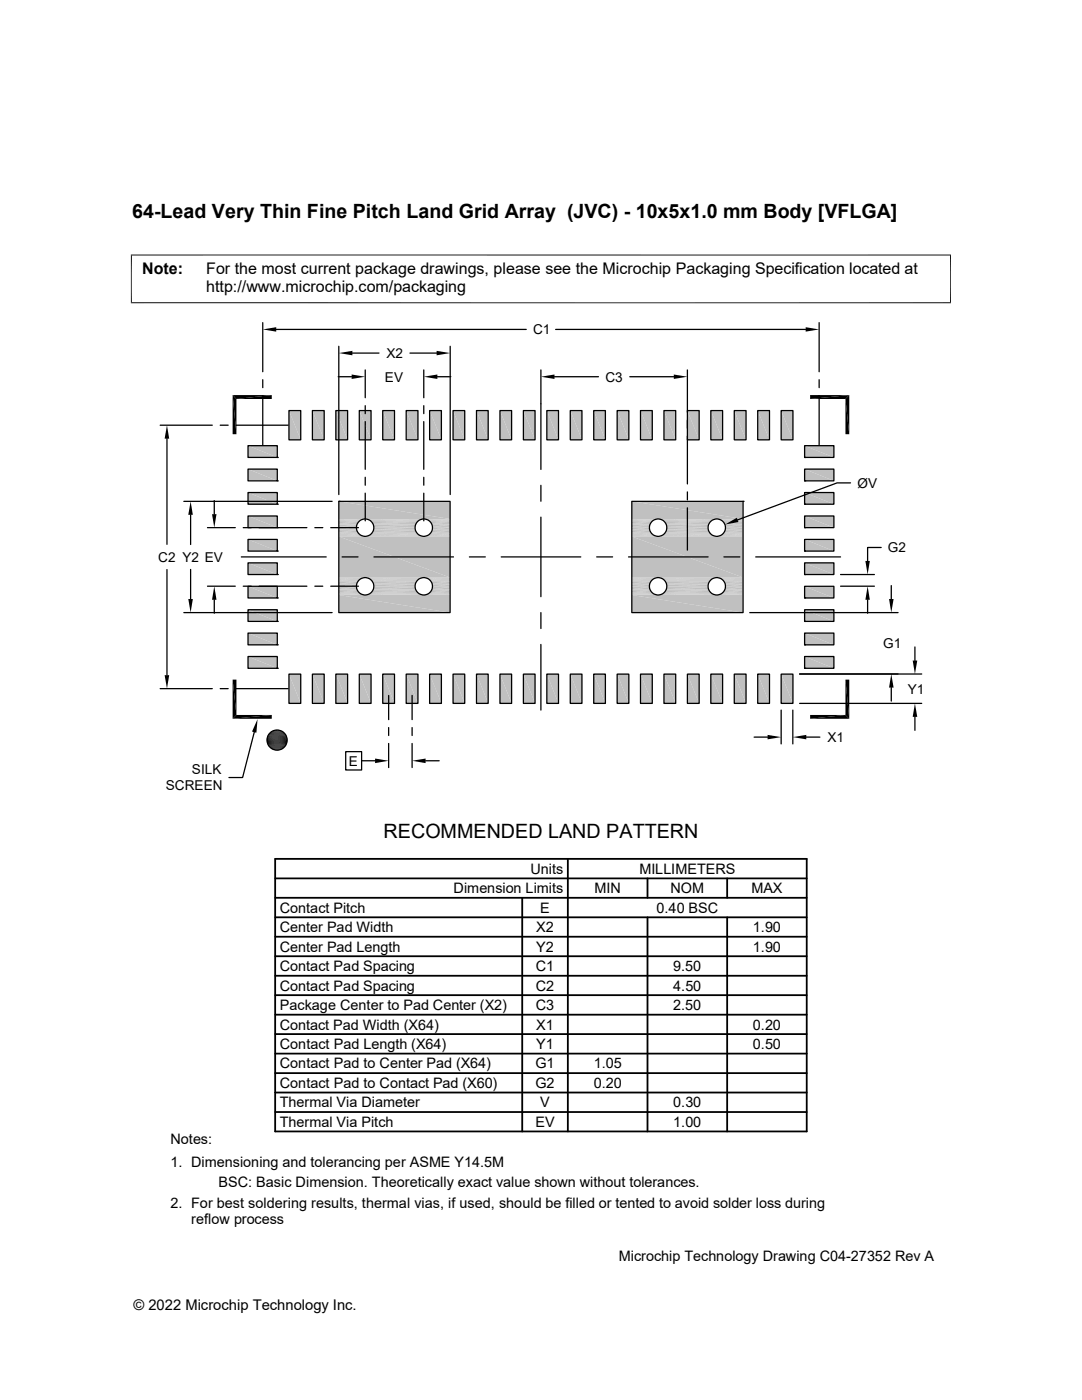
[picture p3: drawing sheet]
<svg xmlns="http://www.w3.org/2000/svg" width="216mm" height="279mm" viewBox="0 0 216 279" stroke-linecap="round" stroke-linejoin="round" font-family="sans-serif">
<g fill="#c0c0c0">
<path d="M155.9 81.9l2.3 5.9h-2.3z"/>
<path d="M155.9 81.9h2.3v5.9z"/>
<path d="M151.2 81.9l2.3 5.9h-2.3z"/>
<path d="M151.2 81.9h2.3v5.9z"/>
<path d="M146.5 81.9l2.4 5.9h-2.4z"/>
<path d="M146.5 81.9h2.4v5.9z"/>
<path d="M141.8 81.9l2.4 5.9h-2.4z"/>
<path d="M141.8 81.9h2.4v5.9z"/>
<path d="M137.2 81.9l2.3 5.9h-2.3z"/>
<path d="M137.2 81.9h2.3v5.9z"/>
<path d="M132.5 81.9l2.3 5.9h-2.3z"/>
<path d="M132.5 81.9h2.3v5.9z"/>
<path d="M127.8 81.9l2.4 5.9h-2.4z"/>
<path d="M127.8 81.9h2.4v5.9z"/>
<path d="M123.1 81.9l2.4 5.9h-2.4z"/>
<path d="M123.1 81.9h2.4v5.9z"/>
<path d="M118.5 81.9l2.3 5.9h-2.3z"/>
<path d="M118.5 81.9h2.3v5.9z"/>
<path d="M113.8 81.9l2.3 5.9h-2.3z"/>
<path d="M113.8 81.9h2.3v5.9z"/>
<path d="M109.1 81.9l2.3 5.9h-2.3z"/>
<path d="M109.1 81.9h2.3v5.9z"/>
<path d="M104.4 81.9l2.4 5.9h-2.4z"/>
<path d="M104.4 81.9h2.4v5.9z"/>
<path d="M99.8 81.9l2.3 5.9h-2.3z"/>
<path d="M99.8 81.9h2.3v5.9z"/>
<path d="M95.1 81.9l2.3 5.9h-2.3z"/>
<path d="M95.1 81.9h2.3v5.9z"/>
<path d="M90.4 81.9l2.3 5.9h-2.3z"/>
<path d="M90.4 81.9h2.3v5.9z"/>
<path d="M85.7 81.9l2.4 5.9h-2.4z"/>
<path d="M85.7 81.9h2.4v5.9z"/>
<path d="M81 81.9l2.4 5.9h-2.4z"/>
<path d="M81 81.9h2.4v5.9z"/>
<path d="M76.4 81.9l2.3 5.9h-2.3z"/>
<path d="M76.4 81.9h2.3v5.9z"/>
<path d="M71.7 81.9l2.3 5.9h-2.3z"/>
<path d="M71.7 81.9h2.3v5.9z"/>
<path d="M67 81.9l2.4 5.9h-2.4z"/>
<path d="M67 81.9h2.4v5.9z"/>
<path d="M62.3 81.9l2.4 5.9h-2.4z"/>
<path d="M62.3 81.9h2.4v5.9z"/>
<path d="M57.7 81.9l2.3 5.9h-2.3z"/>
<path d="M57.7 81.9h2.3v5.9z"/>
<path d="M160.5 88.9l5.9 2.4h-5.9z"/>
<path d="M160.5 88.9h5.9v2.4z"/>
<path d="M49.5 88.9l5.8 2.4h-5.8z"/>
<path d="M49.5 88.9h5.8v2.4z"/>
<path d="M160.5 93.6l5.9 2.4h-5.9z"/>
<path d="M160.5 93.6h5.9v2.4z"/>
<path d="M49.5 93.6l5.8 2.4h-5.8z"/>
<path d="M49.5 93.6h5.8v2.4z"/>
<path d="M160.5 98.3l5.9 2.3h-5.9z"/>
<path d="M160.5 98.3h5.9v2.3z"/>
<path d="M49.5 98.3l5.8 2.3h-5.8z"/>
<path d="M49.5 98.3h5.8v2.3z"/>
<path d="M160.5 103l5.9 2.3h-5.9z"/>
<path d="M160.5 103h5.9v2.3z"/>
<path d="M49.5 103l5.8 2.3h-5.8z"/>
<path d="M49.5 103h5.8v2.3z"/>
<path d="M160.5 107.7l5.9 2.3h-5.9z"/>
<path d="M160.5 107.7h5.9v2.3z"/>
<path d="M49.5 107.7l5.8 2.3h-5.8z"/>
<path d="M49.5 107.7h5.8v2.3z"/>
<path d="M160.5 112.3l5.9 2.4h-5.9z"/>
<path d="M160.5 112.3h5.9v2.4z"/>
<path d="M49.5 112.3l5.8 2.4h-5.8z"/>
<path d="M49.5 112.3h5.8v2.4z"/>
<path d="M160.5 117l5.9 2.3h-5.9z"/>
<path d="M160.5 117h5.9v2.3z"/>
<path d="M49.5 117l5.8 2.3h-5.8z"/>
<path d="M49.5 117h5.8v2.3z"/>
<path d="M160.5 121.7l5.9 2.3h-5.9z"/>
<path d="M160.5 121.7h5.9v2.3z"/>
<path d="M49.5 121.7l5.8 2.3h-5.8z"/>
<path d="M49.5 121.7h5.8v2.3z"/>
<path d="M160.5 126.3l5.9 2.4h-5.9z"/>
<path d="M160.5 126.3h5.9v2.4z"/>
<path d="M49.5 126.3l5.8 2.4h-5.8z"/>
<path d="M49.5 126.3h5.8v2.4z"/>
<path d="M160.5 131l5.9 2.4h-5.9z"/>
<path d="M160.5 131h5.9v2.4z"/>
<path d="M49.5 131l5.8 2.4h-5.8z"/>
<path d="M49.5 131h5.8v2.4z"/>
<path d="M155.9 134.5l2.3 5.9h-2.3z"/>
<path d="M155.9 134.5h2.3v5.9z"/>
<path d="M151.2 134.5l2.3 5.9h-2.3z"/>
<path d="M151.2 134.5h2.3v5.9z"/>
<path d="M146.5 134.5l2.4 5.9h-2.4z"/>
<path d="M146.5 134.5h2.4v5.9z"/>
<path d="M141.8 134.5l2.4 5.9h-2.4z"/>
<path d="M141.8 134.5h2.4v5.9z"/>
<path d="M137.2 134.5l2.3 5.9h-2.3z"/>
<path d="M137.2 134.5h2.3v5.9z"/>
<path d="M132.5 134.5l2.3 5.9h-2.3z"/>
<path d="M132.5 134.5h2.3v5.9z"/>
<path d="M127.8 134.5l2.4 5.9h-2.4z"/>
<path d="M127.8 134.5h2.4v5.9z"/>
<path d="M123.1 134.5l2.4 5.9h-2.4z"/>
<path d="M123.1 134.5h2.4v5.9z"/>
<path d="M118.5 134.5l2.3 5.9h-2.3z"/>
<path d="M118.5 134.5h2.3v5.9z"/>
<path d="M113.8 134.5l2.3 5.9h-2.3z"/>
<path d="M113.8 134.5h2.3v5.9z"/>
<path d="M109.1 134.5l2.3 5.9h-2.3z"/>
<path d="M109.1 134.5h2.3v5.9z"/>
<path d="M104.4 134.5l2.4 5.9h-2.4z"/>
<path d="M104.4 134.5h2.4v5.9z"/>
<path d="M99.8 134.5l2.3 5.9h-2.3z"/>
<path d="M99.8 134.5h2.3v5.9z"/>
<path d="M95.1 134.5l2.3 5.9h-2.3z"/>
<path d="M95.1 134.5h2.3v5.9z"/>
<path d="M90.4 134.5l2.3 5.9h-2.3z"/>
<path d="M90.4 134.5h2.3v5.9z"/>
<path d="M85.7 134.5l2.4 5.9h-2.4z"/>
<path d="M85.7 134.5h2.4v5.9z"/>
<path d="M81 134.5l2.4 5.9h-2.4z"/>
<path d="M81 134.5h2.4v5.9z"/>
<path d="M76.4 134.5l2.3 5.9h-2.3z"/>
<path d="M76.4 134.5h2.3v5.9z"/>
<path d="M71.7 134.5l2.3 5.9h-2.3z"/>
<path d="M71.7 134.5h2.3v5.9z"/>
<path d="M67 134.5l2.4 5.9h-2.4z"/>
<path d="M67 134.5h2.4v5.9z"/>
<path d="M62.3 134.5l2.4 5.9h-2.4z"/>
<path d="M62.3 134.5h2.4v5.9z"/>
<path d="M57.7 134.5l2.3 5.9h-2.3z"/>
<path d="M57.7 134.5h2.3v5.9z"/>
<path d="M126.1 100.1l22.2 3.5h-22.2z"/>
<path d="M126.1 100.1h22.2v3.5z"/>
<path d="M67.6 100.1l22.2 3.5h-22.2z"/>
<path d="M67.6 100.1h22.2v3.5z"/>
</g>
<g fill="none" stroke="#c0c0c0" stroke-width=".2">
<path d="M67.6 103.6h5.1M67.6 103.7h4.8M67.6 103.8h4.5M67.6 106.8h4.5M67.6 106.9h4.8M67.6 107h5.1M73 107h11.4M73 103.6h11.4M73.3 103.7h10.8M73.3 106.9h10.8M73.6 106.8h10.2M73.6 103.8h10.2"/>
<path d="M84.7 103.6h5.1M84.7 107h5.1M85 106.9h4.8M85 103.7h4.8M85.3 106.8h4.5M85.3 103.8h4.5M126.1 103.6h5.1M126.1 103.7h4.8M126.1 103.8h4.4M126.1 106.8h4.4M126.1 106.9h4.8M126.1 107h5.1"/>
<path d="M131.5 107h11.4M131.5 103.6h11.4M131.8 106.9h10.7M131.8 103.7h10.7M132.1 106.8h10.1M132.1 103.8h10.1M143.2 107h5.1M143.2 103.6h5.1M143.5 106.9h4.8M143.5 103.7h4.8M143.8 106.8h4.5M143.8 103.8h4.5"/>
</g>
<path d="M67.6 104h4.2M73.9 104h9.6M85.6 104h4.2M126.1 104h4.2M132.4 104h9.6M144.1 104h4.2" fill="none" stroke="#c0c0c0" stroke-width=".23"/>
<path d="M67.6 104.3h4M67.6 106.4h4M74.2 106.4h9.1M74.2 104.3h9.1M85.9 106.4h3.9M85.9 104.3h3.9M126.1 104.3h3.9M126.1 106.4h3.9M132.6 104.3h9.1M132.6 106.4h9.1M144.3 104.3h4M144.3 106.4h4" fill="none" stroke="#c0c0c0" stroke-width=".25"/>
<path d="M67.6 104.5h3.8M74.4 104.5h8.7M86 104.5h3.8M126.1 104.5h3.7M132.8 104.5h8.7M144.5 104.5h3.8" fill="none" stroke="#c0c0c0" stroke-width=".28"/>
<path d="M67.6 104.8h3.6M67.6 105.1h3.5M74.5 104.8h8.4M74.6 105.1h8.2M86.2 104.8h3.6M86.3 105.1h3.5M126.1 104.8h3.6M126.1 105.1h3.5M132.9 104.8h8.5M133.1 105.1h8.2M144.7 104.8h3.6M144.7 105.1h3.6" fill="none" stroke="#c0c0c0" stroke-width=".32"/>
<path d="M67.6 105.5h3.5M74.6 105.5h8.2M86.3 105.5h3.5M126.1 105.5h3.5M133.1 105.5h8.2M144.7 105.5h3.6" fill="none" stroke="#c0c0c0" stroke-width=".34"/>
<path d="M67.6 105.8h3.6M67.6 106.1h3.8M74.4 106.1h8.7M74.5 105.8h8.4M86 106.1h3.8M86.2 105.8h3.6M126.1 105.8h3.6M126.1 106.1h3.7M132.8 106.1h8.7M132.9 105.8h8.5M144.5 106.1h3.8M144.7 105.8h3.6" fill="none" stroke="#c0c0c0" stroke-width=".3"/>
<path d="M67.6 106.6h4.2M73.9 106.6h9.6M85.6 106.6h4.2M126.1 106.6h4.2M132.4 106.6h9.6M144.1 106.6h4.2" fill="none" stroke="#c0c0c0" stroke-width=".21"/>
<g fill="#c0c0c0">
<path d="M126.1 107.1l22.2 8.2h-22.2z"/>
<path d="M126.1 107.1h22.2v8.2z"/>
<path d="M67.6 107.1l22.2 8.2h-22.2z"/>
<path d="M67.6 107.1h22.2v8.2z"/>
</g>
<g fill="none" stroke="#c0c0c0" stroke-width=".2">
<path d="M67.6 115.3h5.1M67.6 115.4h4.8M67.6 115.5h4.5M67.6 118.5h4.5M67.6 118.6h4.8M67.6 118.7h5.1M73 118.7h11.4M73 115.3h11.4M73.3 115.4h10.8M73.3 118.6h10.8M73.6 118.5h10.2M73.6 115.5h10.2"/>
<path d="M84.7 115.3h5.1M84.7 118.7h5.1M85 118.6h4.8M85 115.4h4.8M85.3 118.5h4.5M85.3 115.5h4.5M126.1 115.3h5.1M126.1 115.4h4.8M126.1 115.5h4.4M126.1 118.5h4.4M126.1 118.6h4.8M126.1 118.7h5.1"/>
<path d="M131.5 118.7h11.4M131.5 115.3h11.4M131.8 118.6h10.7M131.8 115.4h10.7M132.1 118.5h10.1M132.1 115.5h10.1M143.2 118.7h5.1M143.2 115.3h5.1M143.5 118.6h4.8M143.5 115.4h4.8M143.8 118.5h4.5M143.8 115.5h4.5"/>
</g>
<path d="M67.6 115.7h4.2M73.9 115.7h9.6M85.6 115.7h4.2M126.1 115.7h4.2M132.4 115.7h9.6M144.1 115.7h4.2" fill="none" stroke="#c0c0c0" stroke-width=".21"/>
<path d="M67.6 116h4M67.6 118h4M74.2 118h9.1M74.2 116h9.1M85.9 118h3.9M85.9 116h3.9M126.1 116h3.9M126.1 118h3.9M132.6 116h9.1M132.6 118h9.1M144.3 116h4M144.3 118h4" fill="none" stroke="#c0c0c0" stroke-width=".25"/>
<path d="M67.6 116.2h3.8M67.6 116.5h3.6M74.4 116.2h8.7M74.5 116.5h8.4M86 116.2h3.8M86.2 116.5h3.6M126.1 116.2h3.7M126.1 116.5h3.6M132.8 116.2h8.7M132.9 116.5h8.5M144.5 116.2h3.8M144.7 116.5h3.6" fill="none" stroke="#c0c0c0" stroke-width=".3"/>
<path d="M67.6 116.8h3.5M74.6 116.8h8.2M86.3 116.8h3.5M126.1 116.8h3.5M133.1 116.8h8.2M144.7 116.8h3.6" fill="none" stroke="#c0c0c0" stroke-width=".34"/>
<path d="M67.6 117.2h3.5M67.6 117.5h3.6M74.5 117.5h8.4M74.6 117.2h8.2M86.2 117.5h3.6M86.3 117.2h3.5M126.1 117.2h3.5M126.1 117.5h3.6M132.9 117.5h8.5M133.1 117.2h8.2M144.7 117.5h3.6M144.7 117.2h3.6" fill="none" stroke="#c0c0c0" stroke-width=".32"/>
<path d="M67.6 117.8h3.8M74.4 117.8h8.7M86 117.8h3.8M126.1 117.8h3.7M132.8 117.8h8.7M144.5 117.8h3.8" fill="none" stroke="#c0c0c0" stroke-width=".28"/>
<path d="M67.6 118.3h4.2M73.9 118.3h9.6M85.6 118.3h4.2M126.1 118.3h4.2M132.4 118.3h9.6M144.1 118.3h4.2" fill="none" stroke="#c0c0c0" stroke-width=".23"/>
<g fill="#c0c0c0">
<path d="M126.1 118.7l22.2 3.6h-22.2z"/>
<path d="M126.1 118.7h22.2v3.6z"/>
<path d="M67.6 118.7l22.2 3.6h-22.2z"/>
<path d="M67.6 118.7h22.2v3.6z"/>
</g>
<g fill="none" stroke="#000" stroke-width=".25">
<path d="M52.4 64.4v9.8M52.4 75.8v1.6M52.4 79v9.8M55.1 65.7h49.9M67.5 75.2h2.7M67.6 69.1v29.6M70.3 70.5h5.3M72.9 73.8v5.6M81.8 70.5h5.3M84.6 73.8v5.6M87.3 75.2h2.7M89.8 69.1v29.6"/>
<path d="M107.9 73.8v19.9M110.6 75.2h8.8M110.9 65.7h49.9M125.7 75.2h8.8M137.2 73.8v8.5M163.4 64.4v9.8M163.4 75.8v1.6M163.4 79v9.8M32 84.9h10.4M33.3 87.5v21.1M42.8 99.9v2.7M43.9 84.9h1.6"/>
<path d="M47.1 84.9h10.4M49.5 98.3h5.8v2.3h-5.8zM49.5 93.6h5.8v2.4h-5.8zM49.5 88.9h5.8v2.4h-5.8zM55.3 96h.1M55.3 91.3h.1M57.7 81.9h2.3v5.9h-2.3zM62.3 81.9h2.4v5.9h-2.4zM67 81.9h2.4v5.9h-2.4zM71.7 81.9h2.3v5.9h-2.3zM72.9 81v1.5M72.9 84.1v9.6"/>
<path d="M72.9 95.2v1.6M72.9 98.4v5.5M76.4 81.9h2.3v5.9h-2.3zM81 81.9h2.4v5.9h-2.4zM84.6 81v1.5M84.6 84.1v9.6M84.6 95.2v1.6M84.6 98.4v5.5M85.7 81.9h2.4v5.9h-2.4zM90.4 81.9h2.3v5.9h-2.3zM95.1 81.9h2.3v5.9h-2.3zM99.8 81.9h2.3v5.9h-2.3z"/>
<path d="M104.4 81.9h2.4v5.9h-2.4zM107.9 96.9v3.1M109.1 81.9h2.3v5.9h-2.3zM113.8 81.9h2.3v5.9h-2.3zM118.5 81.9h2.3v5.9h-2.3zM123.1 81.9h2.4v5.9h-2.4zM127.8 81.9h2.4v5.9h-2.4zM132.5 81.9h2.3v5.9h-2.3zM137.2 83.9v1.6M137.2 87.1v9.5M137.2 98.2v1.6M137.2 81.9h2.3v5.9h-2.3z"/>
<path d="M141.8 81.9h2.4v5.9h-2.4zM146.5 81.9h2.4v5.9h-2.4zM151.2 81.9h2.3v5.9h-2.3zM155.9 81.9h2.3v5.9h-2.3zM160.5 98.3h5.9v2.3h-5.9zM160.5 93.6h5.9v2.4h-5.9zM160.5 96h.1M160.5 88.9h5.9v2.4h-5.9zM160.5 91.3h.1M169.7 96.4h-2.7l-19.8 7.4M33.3 113.7v21M36.7 100.1h29.6"/>
<path d="M38 102.7v6M38 113.6v5.9M41.4 117h5.5M41.4 105.3h5.5M42.8 119.7v2.7M48.2 111.1h16.9M48.5 117h1.6M48.5 105.3h1.6M49.5 117h5.8v2.3h-5.8zM49.5 112.3h5.8v2.4h-5.8zM49.5 107.7h5.8v2.3h-5.8zM49.5 103h5.8v2.3h-5.8z"/>
<path d="M51.7 117h9.5M51.7 105.3h9.5M55.3 119.3h.1M55.3 114.7h.1M55.3 110h.1M55.3 105.3h.1M55.3 100.6h.1M62.8 117h1.6M62.8 105.3h1.6M66 117h5.5M66 105.3h5.5M67.6 100.1h22.2v22.2h-22.2z"/>
<path d="M67.6 100.1h.1M68.3 111.1h3.1M74.6 111.1h15.9M93.7 111.1h3.1M100 111.1h15.9M107.9 103.2v15.9M119.1 111.1h3.1M125.4 111.1h15.9M126.1 100.1h22.2v22.2h-22.2zM137.2 101.3v8.5M144.4 111.1h3.2M148.3 100.1h.1"/>
<path d="M150.8 111.1h16.9M160.5 117h5.9v2.3h-5.9zM160.5 119.3h.1M160.5 112.3h5.9v2.4h-5.9zM160.5 114.7h.1M160.5 107.7h5.9v2.3h-5.9zM160.5 110h.1M160.5 103h5.9v2.3h-5.9zM160.5 105.3h.1M160.5 100.6h.1M167.7 117h6.8M167.7 114.7h6.8"/>
<path d="M173.1 119.7v2.7M175.8 109.3h-2.7v2.7M177.8 116.9v2.6M32 137.4h10.4M36.7 122.3h29.6M43.9 137.4h1.6M47.1 137.4h10.4M49.5 131h5.8v2.4h-5.8zM49.5 126.3h5.8v2.4h-5.8zM49.5 121.7h5.8v2.3h-5.8zM55.3 133.4h.1M55.3 128.7h.1"/>
<path d="M55.3 124h.1M57.7 134.5h2.3v5.9h-2.3zM62.3 134.5h2.4v5.9h-2.4zM67 134.5h2.4v5.9h-2.4zM71.7 134.5h2.3v5.9h-2.3zM76.4 134.5h2.3v5.9h-2.3zM77.6 138.8v4.8M81 134.5h2.4v5.9h-2.4zM82.2 138.8v4.8M85.7 134.5h2.4v5.9h-2.4zM90.4 134.5h2.3v5.9h-2.3zM95.1 134.5h2.3v5.9h-2.3z"/>
<path d="M99.8 134.5h2.3v5.9h-2.3zM104.4 134.5h2.4v5.9h-2.4zM107.9 122.3v3.1M107.9 128.6v13.1M109.1 134.5h2.3v5.9h-2.3zM113.8 134.5h2.3v5.9h-2.3zM118.5 134.5h2.3v5.9h-2.3zM123.1 134.5h2.4v5.9h-2.4zM127.8 134.5h2.4v5.9h-2.4zM132.5 134.5h2.3v5.9h-2.3zM137.2 134.5h2.3v5.9h-2.3zM141.8 134.5h2.4v5.9h-2.4z"/>
<path d="M146.5 134.5h2.4v5.9h-2.4zM149.6 122.3h29.6M151.2 134.5h2.3v5.9h-2.3zM155.9 134.5h2.3v5.9h-2.3zM159.6 134.5h24.3M160.5 131h5.9v2.4h-5.9zM160.5 133.4h.1M160.5 126.3h5.9v2.4h-5.9zM160.5 128.7h.1M160.5 121.7h5.9v2.3h-5.9zM160.5 124h.1M177.8 137.2v2.7"/>
<path d="M182.6 129.1v2.7M50.7 146.1l-2.3 9.1h-2.7M69 150h3.2v3.7h-3.2zM72.2 151.8h2.6M77.6 145.2v1.6M77.6 148.4v4.8M82.2 145.2v1.6M82.2 148.4v4.8M84.9 151.8h2.7M150.5 147.1h2.7M155.9 141.7v6.8M158.2 141.7v6.8"/>
<path d="M159.6 140.4h24.3M160.9 147.1h2.7M182.6 143.1v2.7"/>
<circle cx="72.9" cy="105.3" r="1.74"/>
<circle cx="72.9" cy="117" r="1.74"/>
<circle cx="84.6" cy="117" r="1.74"/>
<circle cx="84.6" cy="105.3" r="1.74"/>
<circle cx="131.3" cy="105.3" r="1.74"/>
<circle cx="131.3" cy="117" r="1.74"/>
<circle cx="143" cy="117" r="1.74"/>
<circle cx="143" cy="105.3" r="1.74"/>
<circle cx="55.3" cy="147.7" r="2.01"/>
</g>
<g fill="none" stroke="#000" stroke-width=".36">
<path d="M54.9 175.3h106.1M54.9 171.4h106.1v54.4h-106.1zM54.9 179.2h106.1M104.2 179.2v46.6M113.3 171.4v54.4M129.2 175.3v3.9M145.1 175.3v3.9M54.9 198.6h106.1M54.9 186.9h106.1M54.9 183.1h106.1M54.9 190.8h106.1M54.9 194.7h106.1"/>
<path d="M129.2 183.1v42.7M145.1 183.1v42.7M54.9 206.4h106.1M54.9 218h106.1M54.9 210.3h106.1M54.9 214.2h106.1M54.9 202.5h106.1M54.9 221.9h106.1"/>
</g>
<g fill="#000">
<path d="M46.4 78.8h7.8l-7 .8zM47.2 79.6l7-.8v.8zM52.4 65.7l2.7-.4v.9zM70.2 74.7l2.7 .5-2.7 .4zM67.6 70.5l2.7-.5v.9zM87.1 70l2.7 .5-2.7 .4zM84.6 75.2l2.7-.5v.9zM107.9 75.2l2.7-.5v.9zM134.5 74.7l2.7 .5-2.7 .4zM160.8 65.3l2.6 .4-2.6 .5zM161.6 79.6l7.9-.8-.8 .8zM161.6 78.8h7.9l-7.9 .8z"/>
<path d="M33.3 84.9l.5 2.6h-.9zM46.4 78.8l.8 7.9h-.8zM46.4 78.8l.8 .8v7.1zM168.7 79.6l.8 7.1h-.8zM169.5 78.8v7.9l-.8-7.1zM38 100.1l.5 2.6h-.9zM37.6 119.5h.9l-.5 2.8zM42.3 102.6h.9l-.4 2.7zM42.8 117l.4 2.7h-.9zM144.7 104.7l2.3-1.4 .3 .9zM173.1 117l.5 2.7h-.9zM172.7 112h.9l-.5 2.7z"/>
<path d="M177.4 119.5h.9l-.5 2.8zM32.9 134.7h.9l-.5 2.7zM46.4 135.6l.8 7.1-.8 .7zM46.4 135.6h.8v7.1zM168.7 135.6l.8 7.8-.8-.7zM168.7 135.6h.8v7.8zM177.8 134.5l.5 2.7h-.9zM182.1 131.8h.9l-.4 2.7zM46.4 143.4l7.8-.7v.7zM46.4 143.4l.8-.7h7zM51.4 143.5l-.2 2.7-.9-.2zM54.3 149.5h1.8z"/>
<path d="M54.5 145.9h1.8zM54.5 149.5l1.4 .1zM54.5 149.5h1.6zM54.5 145.9h1.6zM54.6 145.8l1.5 .1zM54.6 149.6l1.2 .1zM54.6 149.6h1.3zM54.6 145.8h1.3zM54.8 145.7l1.1 .1zM54.8 149.7h.7zM54.8 149.7h1zM54.8 145.7h1z"/>
<path d="M55 145.7h.8zM55 149.7h.5zM55 145.7h.5zM74.8 151.4l2.8 .4-2.8 .5zM82.2 151.8l2.7-.4v.9zM153.2 146.7l2.7 .4-2.7 .5zM158.2 147.1l2.7-.4v.9zM161.6 142.7h7.1l-7.1 .7zM161.6 143.4l7.1-.7 .8 .7zM182.6 140.4l.4 2.7h-.9z"/>
</g>
<g fill="none" stroke="#000" stroke-width=".2">
<path d="M26.1 50.9h163.7M26.2 50.8v9.7M189.7 50.8v9.7M26.1 60.4h163.7M53.3 147.4h4M53.3 147.6h4M53.3 147.8h4M53.3 148h4M53.3 147.2h4M53.3 148.2h4M53.3 148.4h3.9M53.3 147h3.9"/>
<path d="M53.4 146.9h3.8M53.4 148.5h3.8M53.5 148.7h3.6M53.5 146.7h3.6M53.6 148.9h3.4M53.6 146.5h3.4M53.7 146.4h3.2M53.7 149h3.2M53.8 149.2h2.9M53.8 146.2h2.9M54 146.1h2.6M54 149.3h2.6"/>
<path d="M54.1 146h2.4M54.1 149.4h2.4M54.3 149.5h2M54.3 145.9h2"/>
</g>
<g font-size="3.9">
<text x="26.4" y="43.5">64-Lead Very Thin Fine Pitch Land Grid Array (JVC) - 10x5x1.0 mm Body [VFLGA]</text>
<text x="76.5" y="167.3">RECOMMENDED LAND PATTERN</text>
</g>
<g font-size="3.2">
<text x="28.4" y="54.7">Note:</text>
<text x="41.1" y="58.3">http://www.microchip.com/packaging</text>
<text x="41.1" y="54.7">For the most current package drawings, please see the Microchip Packaging Specification located at</text>
</g>
<g font-size="2.9">
<text x="90.5" y="178.3">Dimension Limits</text>
<text x="105.9" y="174.4">Units</text>
<text x="118.6" y="178.3">MIN</text>
<text x="127.6" y="174.4">MILLIMETERS</text>
<text x="133.8" y="178.3">NOM</text>
<text x="149.9" y="178.3">MAX</text>
<text x="55.8" y="182.2">Contact Pitch</text>
<text x="107.8" y="182.2">E</text>
<text x="131" y="182.2">0.40 BSC</text>
<text x="55.8" y="186">Center Pad Width</text>
<text x="55.8" y="189.9">Center Pad Length</text>
<text x="107" y="189.9">Y2</text>
<text x="107" y="186">X2</text>
<text x="150.2" y="189.9">1.90</text>
<text x="150.2" y="186">1.90</text>
<text x="55.8" y="197.7">Contact Pad Spacing</text>
<text x="55.8" y="193.8">Contact Pad Spacing</text>
<text x="106.9" y="197.7">C2</text>
<text x="106.9" y="193.8">C1</text>
<text x="134.3" y="193.8">9.50</text>
<text x="134.3" y="197.7">4.50</text>
<text x="55.8" y="201.6">Package Center to Pad Center (X2)</text>
<text x="106.9" y="201.6">C3</text>
<text x="134.3" y="201.6">2.50</text>
<text x="55.8" y="209.4">Contact Pad Length (X64)</text>
<text x="55.8" y="205.5">Contact Pad Width (X64)</text>
<text x="107" y="209.4">Y1</text>
<text x="107" y="205.5">X1</text>
<text x="150.2" y="209.4">0.50</text>
<text x="150.2" y="205.5">0.20</text>
<text x="55.8" y="213.2">Contact Pad to Center Pad (X64)</text>
<text x="106.8" y="213.2">G1</text>
<text x="118.5" y="213.2">1.05</text>
<text x="55.8" y="217.1">Contact Pad to Contact Pad (X60)</text>
<text x="55.8" y="221">Thermal Via Diameter</text>
<text x="106.8" y="217.1">G2</text>
<text x="107.8" y="221">V</text>
<text x="118.5" y="217.1">0.20</text>
<text x="134.3" y="221">0.30</text>
<text x="55.8" y="224.9">Thermal Via Pitch</text>
<text x="106.8" y="224.9">EV</text>
<text x="134.3" y="224.9">1.00</text>
<text x="34" y="228.3">Notes:</text>
<text x="34" y="232.9">1. Dimensioning and tolerancing per ASME Y14.5M</text>
<text x="43.6" y="237">BSC: Basic Dimension. Theoretically exact value shown without tolerances.</text>
<text x="34" y="241">2. For best soldering results, thermal vias, if used, should be filled or tented to avoid solder loss during</text>
<text x="38.1" y="244.3">reflow process</text>
<text x="123.5" y="251.7">Microchip Technology Drawing C04-27352 Rev A</text>
<text x="26.6" y="261.3">© 2022 Microchip Technology Inc.</text>
</g>
<g font-size="2.7">
<text x="77.1" y="71.4">X2</text>
<text x="106.4" y="66.7">C1</text>
<text x="76.8" y="76.2">EV</text>
<text x="120.8" y="76.1">C3</text>
<text x="171.1" y="97.3">ØV</text>
<text x="31.6" y="112.1">C2 Y2 EV</text>
<text x="177.2" y="110.2">G2</text>
<text x="176.2" y="129.3">G1</text>
<text x="181.2" y="138.4">Y1</text>
<text x="165.1" y="148.1">X1</text>
<text x="38.3" y="154.5">SILK</text>
<text x="69.6" y="152.8">E</text>
<text x="33.1" y="157.8">SCREEN</text>
</g>
</svg>
